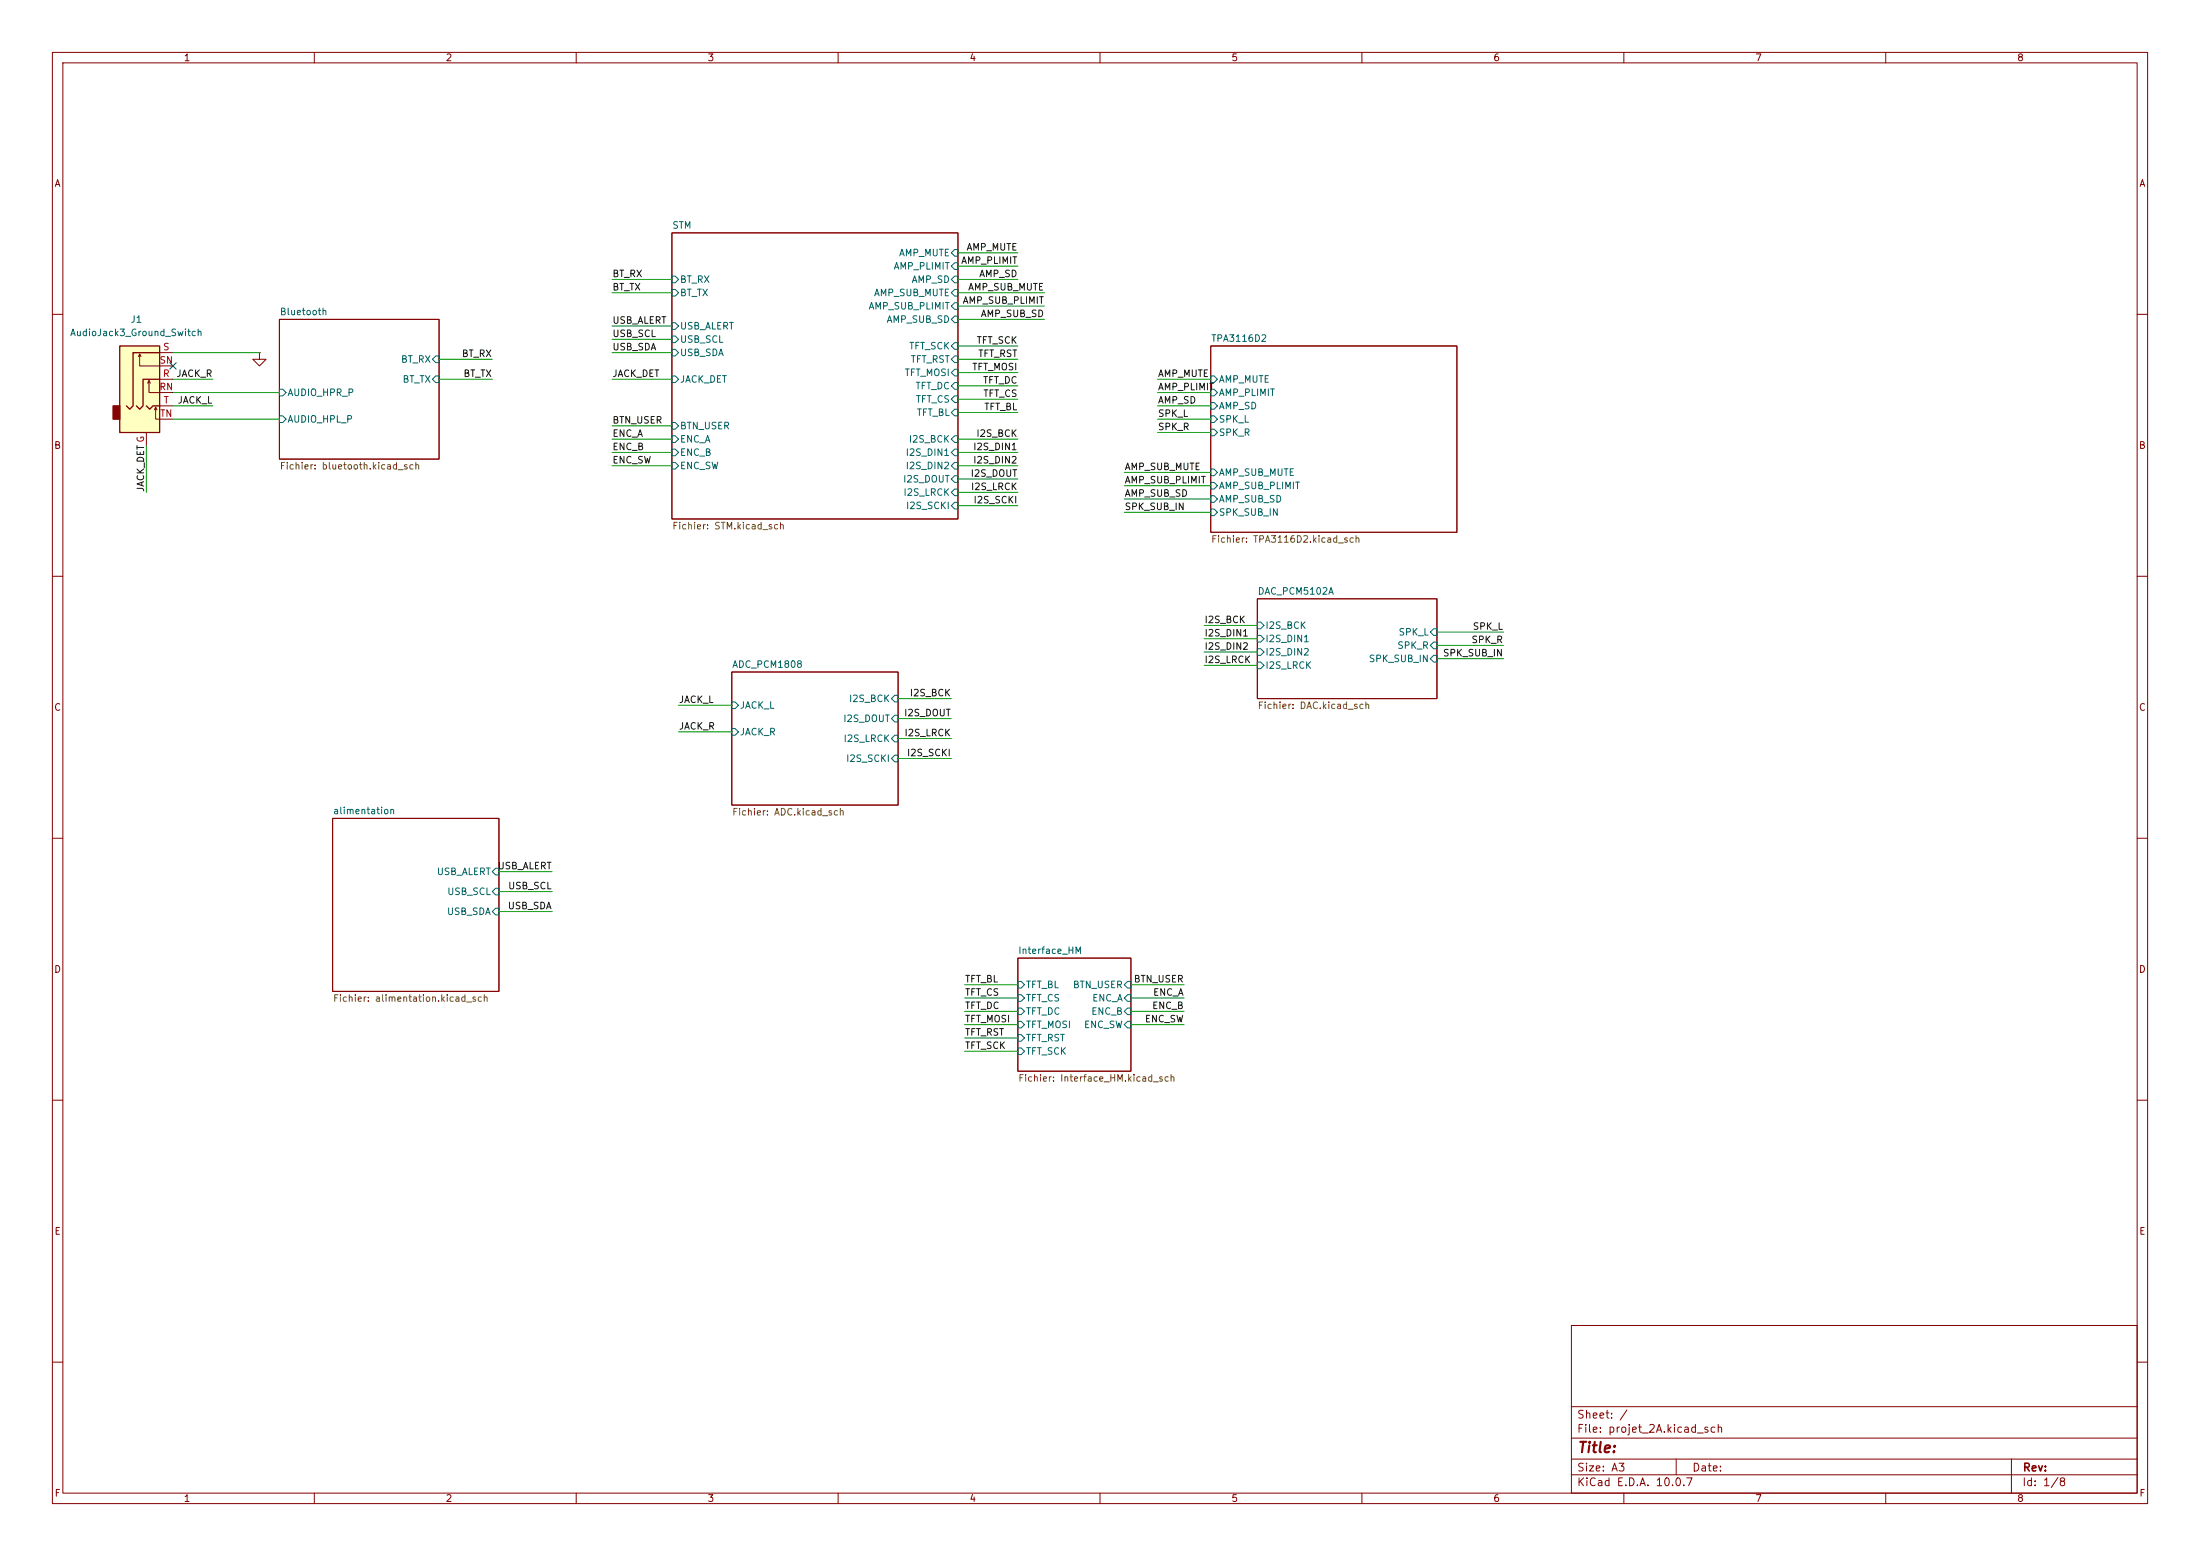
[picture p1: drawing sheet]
<svg xmlns="http://www.w3.org/2000/svg" width="420mm" height="297mm" viewBox="0 0 420 297" stroke-linecap="round" stroke-linejoin="round" font-family="sans-serif">
<g fill="none" stroke="#840000" stroke-width=".19">
<path d="M10 10h400v277h-400zM12 12h396v273h-396zM60 10v2M110 10v2M160 10v2M210 10v2M260 10v2M310 10v2M360 10v2M128.3 44.5h54.6v54.6h-54.6zM10 60h2M53.3 61h30.5v26.6h-30.5z"/>
<path d="M231.1 66h47v35.6h-47zM408 60h2M10 110h2M240 114.3h34.3v19.1h-34.3zM408 110h2M139.7 128.3h31.7v25.4h-31.7zM10 160h2M63.5 156.2h31.7v33h-31.7zM408 160h2M194.3 182.9h21.6v21.6h-21.6zM10 210h2M408 210h2"/>
<path d="M300 253h108v32h-108zM10 260h2M300 278.5h108M300 274.5h108M300 268.5h108M320 278.5v3M384 278.5v6.5M408 260h2M60 285v2M110 285v2M160 285v2M210 285v2"/>
<path d="M260 285v2M300 281.5h108M310 285v2M360 285v2"/>
</g>
<g fill="none" stroke="#006464" stroke-width=".19">
<path d="M128.3 52.7h.6l.6 .6-.6 .7h-.6zM128.3 55.2h.6l.6 .7-.6 .6h-.6zM182.2 47.6h.7v1.3h-.7l-.6-.6zM182.2 50.2h.7v1.2h-.7l-.6-.6zM182.2 52.7h.7v1.3h-.7l-.6-.7zM182.2 55.2h.7v1.3h-.7l-.6-.6zM182.2 57.8h.7v1.3h-.7l-.6-.7zM53.3 79.4h.7l.6 .6-.6 .6h-.7zM53.3 74.3h.7l.6 .6-.6 .7h-.7zM83.2 67.9h.6v1.3h-.6l-.7-.6zM83.2 71.8h.6v1.2h-.6l-.7-.6zM128.3 71.8h.6l.6 .6-.6 .6h-.6z"/>
<path d="M128.3 61.6h.6l.6 .6-.6 .7h-.6zM128.3 64.1h.6l.6 .7-.6 .6h-.6zM128.3 66.7h.6l.6 .6-.6 .6h-.6zM182.2 60.3h.7v1.3h-.7l-.6-.6zM182.2 78.1h.7v1.3h-.7l-.6-.7zM182.2 75.6h.7v1.2h-.7l-.6-.6zM182.2 73h.7v1.3h-.7l-.6-.6zM182.2 70.5h.7v1.3h-.7l-.6-.7zM182.2 67.9h.7v1.3h-.7l-.6-.6zM182.2 65.4h.7v1.3h-.7l-.6-.7zM231.1 71.8h.7l.6 .6-.6 .6h-.7zM231.1 74.3h.7l.6 .6-.6 .7h-.7z"/>
<path d="M231.1 76.8h.7l.6 .7-.6 .6h-.7zM231.1 79.4h.7l.6 .6-.6 .6h-.7zM128.3 80.6h.6l.6 .7-.6 .6h-.6zM128.3 83.2h.6l.6 .6-.6 .7h-.6zM128.3 85.7h.6l.6 .7-.6 .6h-.6zM128.3 88.3h.6l.6 .6-.6 .6h-.6zM182.2 83.2h.7v1.3h-.7l-.6-.7zM182.2 85.7h.7v1.3h-.7l-.6-.6zM182.2 88.3h.7v1.2h-.7l-.6-.6zM182.2 90.8h.7v1.3h-.7l-.6-.7zM182.2 93.3h.7v1.3h-.7l-.6-.6zM182.2 95.9h.7v1.3h-.7l-.6-.7z"/>
<path d="M231.1 89.5h.7l.6 .7-.6 .6h-.7zM231.1 92.1h.7l.6 .6-.6 .6h-.7zM231.1 94.6h.7l.6 .7-.6 .6h-.7zM231.1 81.9h.7l.6 .7-.6 .6h-.7zM231.1 97.2h.7l.6 .6-.6 .6h-.7zM240 118.7h.7l.6 .7-.6 .6h-.7zM139.7 134h.6l.7 .6-.7 .7h-.6zM139.7 139.1h.6l.7 .6-.7 .6h-.6zM170.8 132.7h.6v1.3h-.6l-.6-.6zM170.8 136.5h.6v1.3h-.6l-.6-.6zM240 121.3h.7l.6 .6-.6 .7h-.7zM240 123.8h.7l.6 .7-.6 .6h-.7z"/>
<path d="M240 126.4h.7l.6 .6-.6 .6h-.7zM273.7 120h.6v1.3h-.6l-.7-.6zM273.7 122.6h.6v1.2h-.6l-.7-.6zM273.7 125.1h.6v1.3h-.6l-.7-.7zM170.8 140.3h.6v1.3h-.6l-.6-.6zM170.8 144.1h.6v1.3h-.6l-.6-.6zM94.6 165.7h.6v1.3h-.6l-.6-.6zM94.6 169.5h.6v1.3h-.6l-.6-.6zM94.6 173.4h.6v1.2h-.6l-.6-.6zM194.3 187.3h.6l.7 .7-.7 .6h-.6zM194.3 189.9h.6l.7 .6-.7 .6h-.6zM194.3 192.4h.6l.7 .6-.7 .7h-.6z"/>
<path d="M194.3 194.9h.6l.7 .7-.7 .6h-.6zM194.3 197.5h.6l.7 .6-.7 .7h-.6zM215.3 187.3h.6v1.3h-.6l-.7-.6zM215.3 189.9h.6v1.2h-.6l-.7-.6zM215.3 192.4h.6v1.3h-.6l-.7-.7zM215.3 194.9h.6v1.3h-.6l-.7-.6zM194.3 200h.6l.7 .7-.7 .6h-.6z"/>
</g>
<path d="M22.9 66h7.6v16.6h-7.6z" fill="#ffffc2"/>
<path d="M21.6 77.5h1.3v2.5h-1.3z" fill="#840000" stroke="#840000" stroke-width=".25"/>
<path d="M22.9 66h7.6v16.6h-7.6zM27.9 77.5l.7 .6 .6-.6h1.3M30.5 72.4h-3.2v5.1l-.6 .6-.7-.6M30.5 67.3h-5.1v10.2l-.6 .6-.7-.6" fill="none" stroke="#840000" stroke-width=".25"/>
<path d="M26.4 68.1l.3-.5v2.3h6.3M26.7 67.6l.2 .5M28.2 73.2l.2-.6v2.3h4.6M28.4 72.6l.3 .6M29.5 78.2l.2-.5v2.3h3.3M29.7 77.7l.3 .5M30.5 72.4h2.5M30.5 67.3h2.5M30.5 77.5h2.5M49.5 67.3v1.3h1.3l-1.3 1.3-1.2-1.3h1.2M49.5 67.3h.1M27.9 82.6v2.5" fill="none" stroke="#840000" stroke-width=".19"/>
<g fill="none" stroke="#009600" stroke-width=".19">
<path d="M116.8 55.9h11.5M116.8 53.3h11.5M182.9 55.9h16.5M182.9 53.3h11.4M182.9 48.3h11.4M182.9 50.8h11.4M182.9 58.4h16.5M33 74.9h20.3M33 72.4h7.6M33 77.5h7.6M33 67.3h16.5M83.8 72.4h10.2"/>
<path d="M83.8 68.6h10.2M116.8 72.4h11.5M116.8 64.8h11.5M116.8 67.3h11.5M116.8 62.2h11.5M182.9 68.6h11.4M182.9 71.1h11.4M182.9 78.7h11.4M182.9 73.7h11.4M182.9 66h11.4M182.9 61h16.5M182.9 76.2h11.4"/>
<path d="M221 74.9h10.1M221 72.4h10.1M221 77.5h10.1M27.9 85.1v8.9M33 80h20.3M116.8 83.8h11.5M116.8 88.9h11.5M116.8 86.4h11.5M116.8 81.3h11.5M182.9 83.8h11.4M182.9 88.9h11.4M182.9 86.4h11.4"/>
<path d="M182.9 96.5h11.4M182.9 94h11.4M182.9 91.4h11.4M214.6 97.8h16.5M214.6 90.2h16.5M214.6 92.7h16.5M214.6 95.3h16.5M221 80h10.1M221 82.6h10.1M229.9 119.4h10.1M129.5 139.7h10.2M129.5 134.6h10.2"/>
<path d="M171.4 133.4h10.2M171.4 137.2h10.2M229.9 127h10.1M229.9 121.9h10.1M229.9 124.5h10.1M274.3 125.7h12.7M274.3 123.2h12.7M274.3 120.7h12.7M171.4 144.8h10.2M171.4 141h10.2M95.2 166.4h10.2M95.2 174h10.2"/>
<path d="M95.2 170.2h10.2M184.1 193h10.2M184.1 190.5h10.2M184.1 188h10.2M184.1 195.6h10.2M184.1 198.1h10.2M215.9 193h10.2M215.9 190.5h10.2M215.9 188h10.2M215.9 195.6h10.2M184.1 200.7h10.2"/>
</g>
<path d="M32.4 69.2l1.2 1.3M33.6 69.2l-1.2 1.3" fill="none" stroke="#000084" stroke-width=".19"/>
<text font-size="2" fill="#840000" x="301" y="277.8">Title:</text>
<g font-size="1.5" fill="#840000">
<text x="300.9" y="273.8">File: projet_2A.kicad_sch</text>
<text x="300.9" y="271.1">Sheet: /</text>
<text x="300.9" y="281.2">Size: A3</text>
<text x="322.9" y="281.2">Date:</text>
<text x="386" y="281.2">Rev:</text>
<text x="300.9" y="284">KiCad E.D.A. 10.0.7</text>
<text x="385.9" y="284">Id: 1/8</text>
</g>
<g font-size="1.3" fill="#840000">
<text x="35" y="12">1</text>
<text x="85" y="12">2</text>
<text x="135" y="12">3</text>
<text x="185" y="12">4</text>
<text x="235" y="12">5</text>
<text x="285" y="12">6</text>
<text x="335" y="12">7</text>
<text x="385" y="12">8</text>
<text x="10.3" y="36">A</text>
<text x="408.3" y="36">A</text>
<text x="10.2" y="86">B</text>
<text x="408.2" y="86">B</text>
<text x="10.2" y="136">C</text>
<text x="408.2" y="136">C</text>
<text x="10.2" y="186">D</text>
<text x="408.2" y="186">D</text>
<text x="10.3" y="236">E</text>
<text x="408.3" y="236">E</text>
<text x="10.3" y="286">F</text>
<text x="35" y="287">1</text>
<text x="85" y="287">2</text>
<text x="135" y="287">3</text>
<text x="185" y="287">4</text>
<text x="235" y="287">5</text>
<text x="285" y="287">6</text>
<text x="335" y="287">7</text>
<text x="385" y="287">8</text>
<text x="408.3" y="286">F</text>
</g>
<g font-size="1.3" fill="#006464">
<text x="128.2" y="44">STM</text>
<text x="170.5" y="51.8">AMP_PLIMIT</text>
<text x="171.5" y="49.2">AMP_MUTE</text>
<text x="129.7" y="54.3">BT_RX</text>
<text x="129.7" y="56.8">BT_TX</text>
<text x="165.7" y="59.4">AMP_SUB_PLIMIT</text>
<text x="166.7" y="56.8">AMP_SUB_MUTE</text>
<text x="173.9" y="54.3">AMP_SD</text>
<text x="13.3" y="64.5">AudioJack3_Ground_Switch</text>
<text x="24.8" y="61.9">J1</text>
<text x="53.3" y="60.5">Bluetooth</text>
<text x="129.7" y="63.2">USB_ALERT</text>
<text x="129.7" y="65.7">USB_SCL</text>
<text x="169.2" y="61.9">AMP_SUB_SD</text>
<text x="231.1" y="65.5">TPA3116D2</text>
<text x="76.4" y="69.5">BT_RX</text>
<text x="129.7" y="68.3">USB_SDA</text>
<text x="173.5" y="67">TFT_SCK</text>
<text x="173.8" y="69.5">TFT_RST</text>
<text x="54.8" y="75.9">AUDIO_HPR_P</text>
<text x="76.7" y="73.4">BT_TX</text>
<text x="129.7" y="73.4">JACK_DET</text>
<text x="172.6" y="72.1">TFT_MOSI</text>
<text x="174.7" y="74.6">TFT_DC</text>
<text x="174.7" y="77.2">TFT_CS</text>
<text x="232.6" y="73.4">AMP_MUTE</text>
<text x="232.6" y="75.9">AMP_PLIMIT</text>
<text x="54.8" y="81">AUDIO_HPL_P</text>
<text x="129.7" y="82.2">BTN_USER</text>
<text x="174.9" y="79.7">TFT_BL</text>
<text x="232.6" y="78.4">AMP_SD</text>
<text x="232.6" y="81">SPK_L</text>
<text x="232.6" y="83.5">SPK_R</text>
<text x="129.7" y="84.8">ENC_A</text>
<text x="129.7" y="87.3">ENC_B</text>
<text x="129.7" y="89.9">ENC_SW</text>
<text x="172.8" y="87.3">I2S_DIN1</text>
<text x="172.8" y="89.9">I2S_DIN2</text>
<text x="173.4" y="84.8">I2S_BCK</text>
<text x="172.3" y="92.4">I2S_DOUT</text>
<text x="172.4" y="94.9">I2S_LRCK</text>
<text x="232.6" y="91.1">AMP_SUB_MUTE</text>
<text x="232.6" y="93.7">AMP_SUB_PLIMIT</text>
<text x="172.8" y="97.5">I2S_SCKI</text>
<text x="232.6" y="96.2">AMP_SUB_SD</text>
<text x="232.6" y="98.8">SPK_SUB_IN</text>
<text x="240" y="113.8">DAC_PCM5102A</text>
<text x="241.5" y="120.3">I2S_BCK</text>
<text x="241.5" y="122.9">I2S_DIN1</text>
<text x="241.5" y="125.4">I2S_DIN2</text>
<text x="266.6" y="124.2">SPK_R</text>
<text x="266.9" y="121.6">SPK_L</text>
<text x="139.7" y="127.8">ADC_PCM1808</text>
<text x="241.5" y="128">I2S_LRCK</text>
<text x="261.2" y="126.7">SPK_SUB_IN</text>
<text x="141.1" y="135.6">JACK_L</text>
<text x="162" y="134.3">I2S_BCK</text>
<text x="141.1" y="140.7">JACK_R</text>
<text x="160.9" y="138.1">I2S_DOUT</text>
<text x="160.9" y="141.9">I2S_LRCK</text>
<text x="161.4" y="145.7">I2S_SCKI</text>
<text x="63.5" y="155.7">alimentation</text>
<text x="83.3" y="167.3">USB_ALERT</text>
<text x="85.3" y="171.1">USB_SCL</text>
<text x="85.2" y="175">USB_SDA</text>
<text x="194.3" y="182.4">Interface_HM</text>
<text x="195.7" y="188.9">TFT_BL</text>
<text x="195.7" y="191.5">TFT_CS</text>
<text x="204.7" y="188.9">BTN_USER</text>
<text x="208.4" y="191.5">ENC_A</text>
<text x="195.7" y="194">TFT_DC</text>
<text x="195.7" y="196.5">TFT_MOSI</text>
<text x="206.8" y="196.5">ENC_SW</text>
<text x="208.2" y="194">ENC_B</text>
<text x="195.7" y="199.1">TFT_RST</text>
<text x="195.7" y="201.6">TFT_SCK</text>
</g>
<g font-size="1.3" fill="#0f0f0f">
<text x="116.8" y="53.2">BT_RX</text>
<text x="183.4" y="50.7">AMP_PLIMIT</text>
<text x="184.4" y="48.1">AMP_MUTE</text>
<text x="186.8" y="53.2">AMP_SD</text>
<text x="116.8" y="55.8">BT_TX</text>
<text x="183.7" y="58.3">AMP_SUB_PLIMIT</text>
<text x="184.7" y="55.8">AMP_SUB_MUTE</text>
<text x="116.8" y="64.6">USB_SCL</text>
<text x="116.8" y="62.1">USB_ALERT</text>
<text x="186.3" y="65.9">TFT_SCK</text>
<text x="187.1" y="60.8">AMP_SUB_SD</text>
<text x="88.1" y="68.5">BT_RX</text>
<text x="116.8" y="67.2">USB_SDA</text>
<text x="185.5" y="71">TFT_MOSI</text>
<text x="186.6" y="68.5">TFT_RST</text>
<text x="33.6" y="72.3">JACK_R</text>
<text x="33.8" y="77.3">JACK_L</text>
<text x="88.4" y="72.3">BT_TX</text>
<text x="116.8" y="72.3">JACK_DET</text>
<text x="187.6" y="73.5">TFT_DC</text>
<text x="187.6" y="76.1">TFT_CS</text>
<text x="221" y="77.3">AMP_SD</text>
<text x="221" y="74.8">AMP_PLIMIT</text>
<text x="221" y="72.3">AMP_MUTE</text>
<text x="116.8" y="81.2">BTN_USER</text>
<text x="116.8" y="83.7">ENC_A</text>
<text x="186.3" y="83.7">I2S_BCK</text>
<text x="187.8" y="78.6">TFT_BL</text>
<text x="221" y="79.9">SPK_L</text>
<text x="221" y="82.4">SPK_R</text>
<text x="116.8" y="88.8">ENC_SW</text>
<text x="116.8" y="86.2">ENC_B</text>
<text x="185.7" y="88.8">I2S_DIN2</text>
<text x="185.7" y="86.2">I2S_DIN1</text>
<text x="27.8" y="94" transform="rotate(-90 27.8 94)">JACK_DET G</text>
<text x="185.2" y="91.3">I2S_DOUT</text>
<text x="185.3" y="93.9">I2S_LRCK</text>
<text x="214.6" y="90">AMP_SUB_MUTE</text>
<text x="214.6" y="95.1">AMP_SUB_SD</text>
<text x="214.6" y="92.6">AMP_SUB_PLIMIT</text>
<text x="185.7" y="96.4">I2S_SCKI</text>
<text x="214.6" y="97.7">SPK_SUB_IN</text>
<text x="229.8" y="119.3">I2S_BCK</text>
<text x="229.8" y="121.8">I2S_DIN1</text>
<text x="229.8" y="124.3">I2S_DIN2</text>
<text x="275.4" y="125.6">SPK_SUB_IN</text>
<text x="280.8" y="123.1">SPK_R</text>
<text x="281" y="120.5">SPK_L</text>
<text x="229.8" y="126.9">I2S_LRCK</text>
<text x="129.5" y="134.5">JACK_L</text>
<text x="172.5" y="137">I2S_DOUT</text>
<text x="173.6" y="133.2">I2S_BCK</text>
<text x="129.5" y="139.6">JACK_R</text>
<text x="172.6" y="140.8">I2S_LRCK</text>
<text x="173" y="144.7">I2S_SCKI</text>
<text x="94.9" y="166.2">USB_ALERT</text>
<text x="96.8" y="173.9">USB_SDA</text>
<text x="96.9" y="170.1">USB_SCL</text>
<text x="184.1" y="187.8">TFT_BL</text>
<text x="184.1" y="190.4">TFT_CS</text>
<text x="216.3" y="187.8">BTN_USER</text>
<text x="220" y="190.4">ENC_A</text>
<text x="184.1" y="192.9">TFT_DC</text>
<text x="184.1" y="198">TFT_RST</text>
<text x="184.1" y="195.5">TFT_MOSI</text>
<text x="218.5" y="195.5">ENC_SW</text>
<text x="219.8" y="192.9">ENC_B</text>
<text x="184.1" y="200.5">TFT_SCK</text>
</g>
<g font-size="1.3" fill="#a90000">
<text x="30.4" y="69.7">SN</text>
<text x="31" y="67.2">S</text>
<text x="30.3" y="74.8">RN</text>
<text x="31" y="72.3">R</text>
<text x="31.1" y="77.3">T</text>
<text x="30.5" y="79.9">TN</text>
</g>
<g font-size="1.3" fill="#725600">
<text x="53.3" y="89.9">Fichier: bluetooth.kicad_sch</text>
<text x="128.2" y="101.4">Fichier: STM.kicad_sch</text>
<text x="231.1" y="103.9">Fichier: TPA3116D2.kicad_sch</text>
<text x="240" y="135.6">Fichier: DAC.kicad_sch</text>
<text x="139.7" y="156">Fichier: ADC.kicad_sch</text>
<text x="63.5" y="191.5">Fichier: alimentation.kicad_sch</text>
<text x="194.3" y="206.8">Fichier: Interface_HM.kicad_sch</text>
</g>
</svg>
